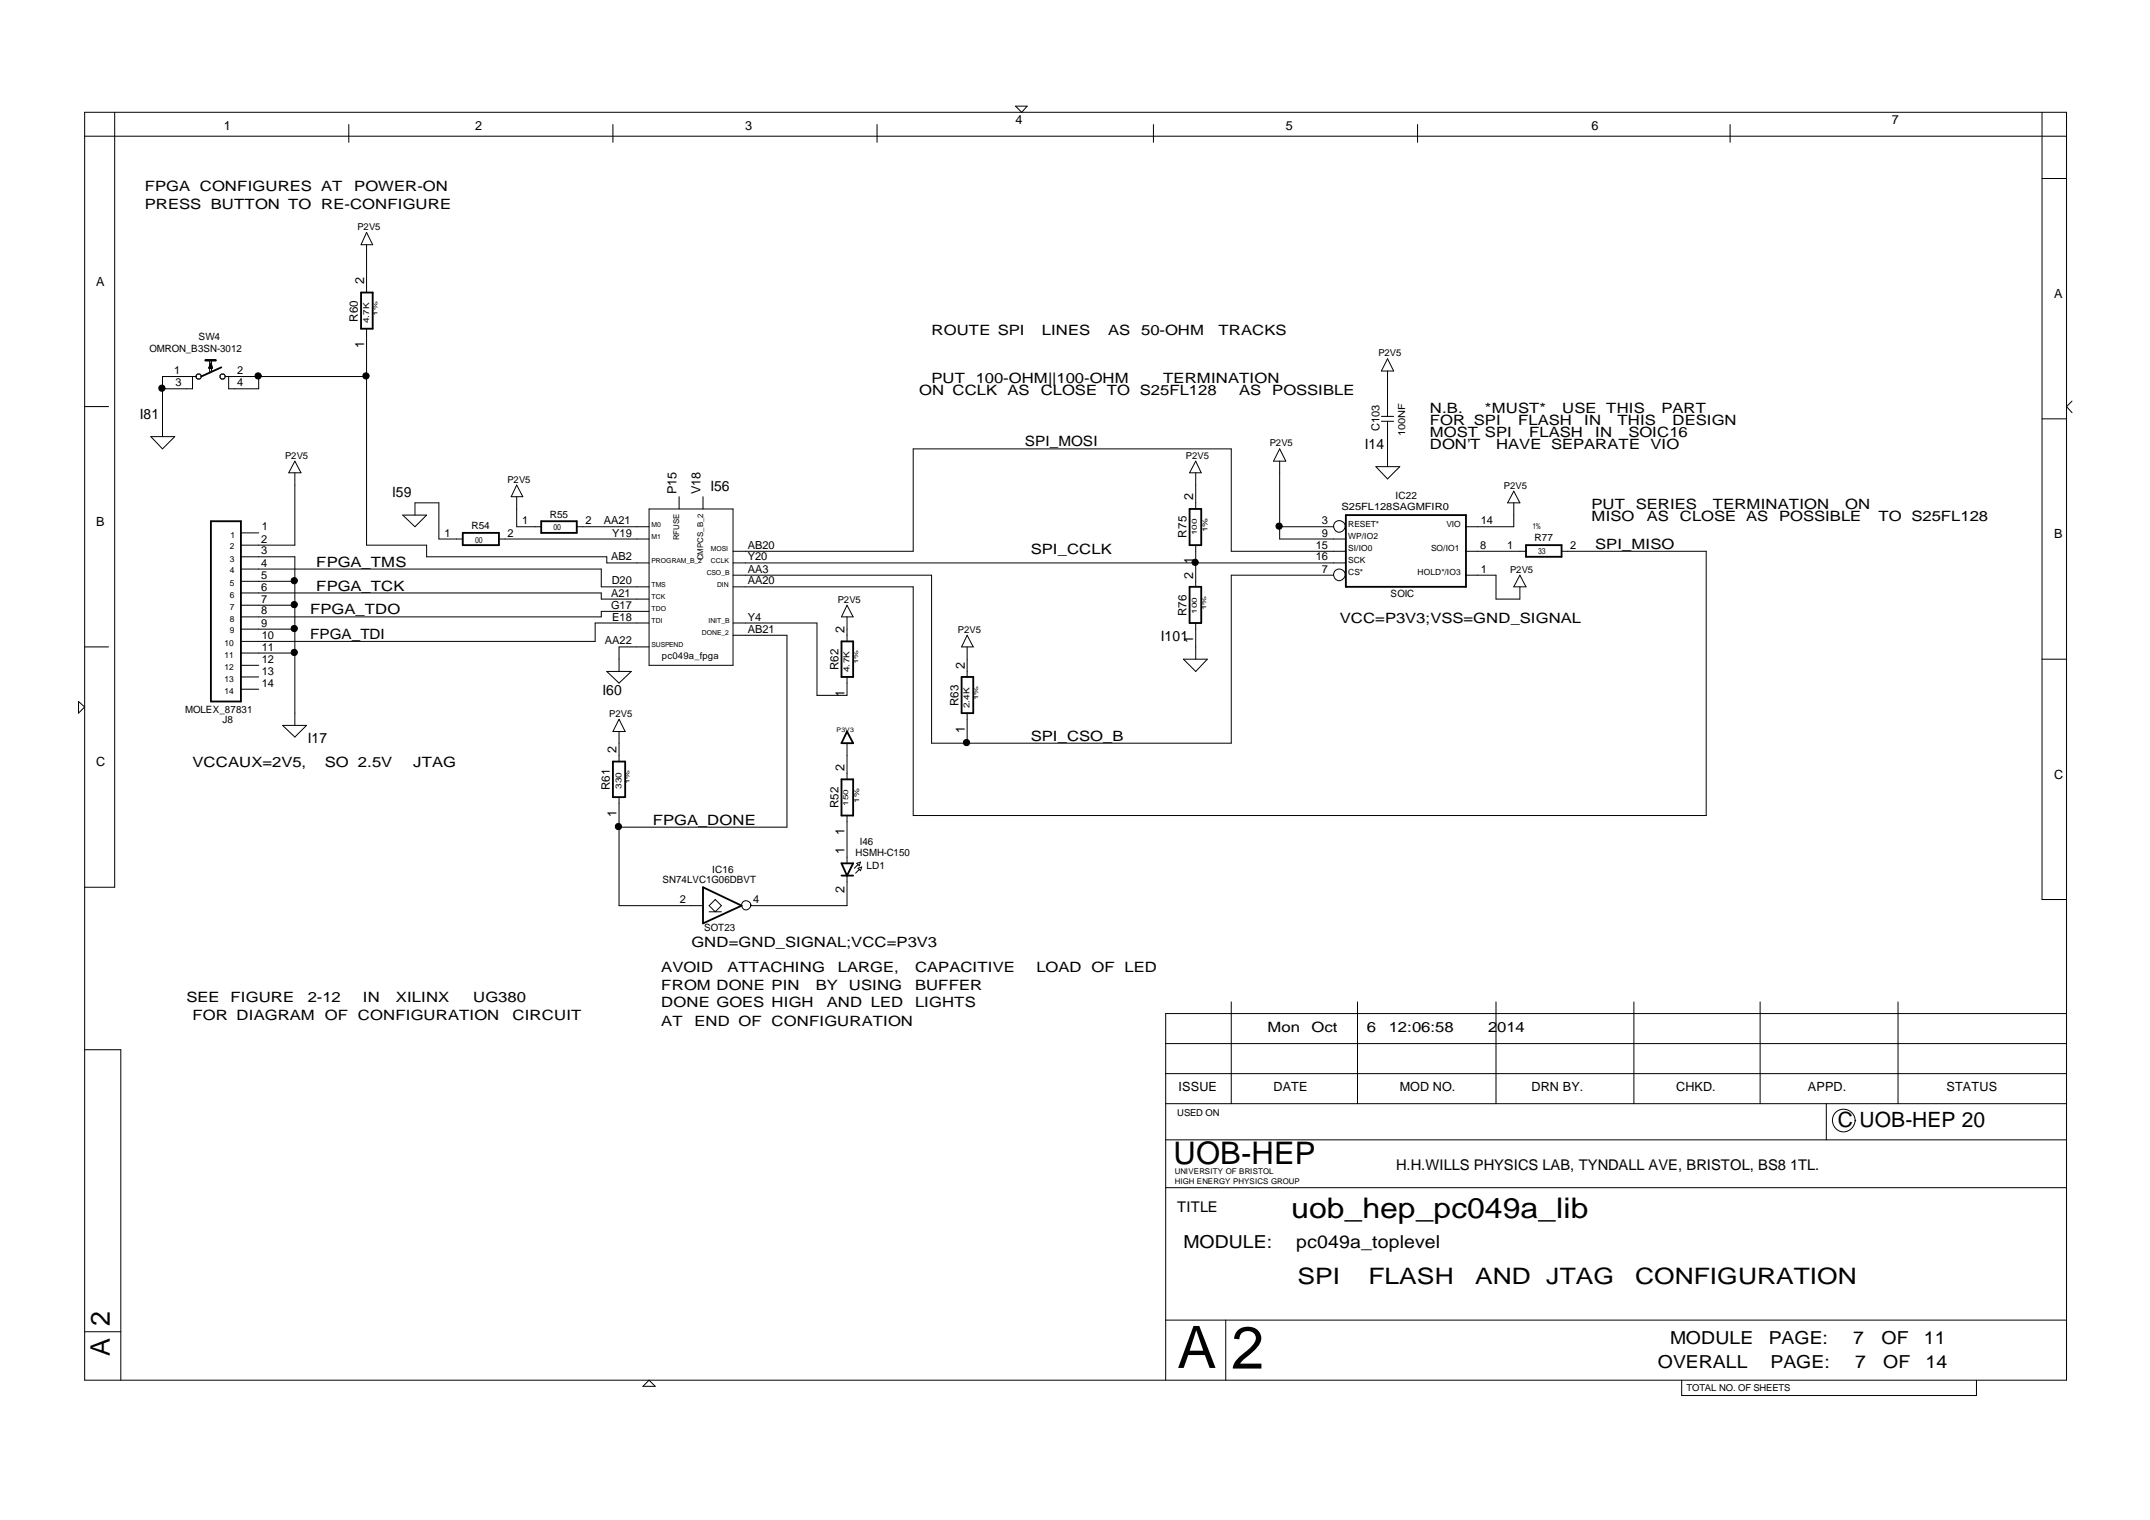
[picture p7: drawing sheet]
<svg xmlns="http://www.w3.org/2000/svg" width="297mm" height="210mm" viewBox="0 0 297 210" stroke-linecap="round" stroke-linejoin="round" font-family="sans-serif">
<g fill="none" stroke="#000" stroke-width=".25">
<path d="M28.4 49.8h1.4M28.4 49.7h1.4M29.1 50.2l.2 .6h-.4zM29.1 50.2l.1 .6M29.1 50.2l-.1 .6M29.1 50.3v.5M30.6 50.7l-2.8 1.3M49.9 40.4h1.6v5h-1.6zM29.1 72h4.2v24.9h-4.2zM63.9 73.6h5v1.7h-5zM74.8 72h4.9v1.6h-4.9zM164.4 70.3h1.6v5h-1.6z"/>
<path d="M185.9 71.1h16.6v9.9h-16.6zM210.8 75.3h4.9v1.6h-4.9zM116.3 88.6h1.6v4.9h-1.6zM132.9 93.5h1.6v5h-1.6zM164.4 81h1.6v5h-1.6zM84.7 105.2h1.7v4.9h-1.7zM116.3 119.2h1.6l-.9 1.7zM116.3 107.6h1.6v5h-1.6zM117 101l.9 1.6h-1.6zM97.1 122.5l5.4 2.6-5.4 2.4zM116.3 120.9h1.6"/>
</g>
<g fill="none" stroke="#000" stroke-width=".14">
<path d="M11.7 15.5h273.8v175.1h-273.8zM11.7 18.8h273.8M15.8 15.5v107h-4.1M48.2 17.2v2.5M84.7 17.2v2.5M121.2 17.2v2.5M140.3 14.7h1.6l-.7 .8zM159.4 17.2v2.5M195.8 17.2v2.5M239 17.2v2.5M282.1 15.5v108.7h3.4M50.6 33.8v6.6"/>
<path d="M50.6 32.1l.9 1.7h-1.6zM282.1 24.7h3.4M11.7 56.1h3.3M26.6 52v1.7h-4.2M27.1 52h-4.7v8.3M27.8 52v-.2l-.2-.1h-.3l-.2 .1v.4l.2 .1h.3l.2-.2M29 49.8v1.7M29.1 50.3v.5M29.2 49.8v1.5M31.6 52v1.7h4.1v-1.7M50.6 52h-19.5v-.2l-.2-.1h-.3l-.2 .1v.4l.2 .1h.3l.2-.2M50.6 45.4v29.9h8.3v1.6h24.9v.8h5.9"/>
<path d="M190.9 58.2h1.6M190.9 57.5h1.6M191.7 51.2v6.3M191.7 58.2v6.2M191.7 49.5l.8 1.7h-1.6zM282.1 57.8h3.4M286.3 55.4l-.8 .7 .8 .9M20.8 60.3h3.3l-1.7 1.7zM33.3 78.6h49.8v2.4h6.6M33.3 76.9h7.4v23.3M33.3 73.6h2.4M40.7 63.7l.9 1.6h-1.7z"/>
<path d="M40.7 65.3v10h-7.4M55.6 71.1h3.3l-1.6 1.6zM57.3 71.1v-1.7h3.3v5h3.3M68.9 74.4h20.8M71.4 68.6v4.1h3.4M71.4 67l.8 1.6h-1.6zM79.7 72.7h10M89.7 70.3h11.6v21.6h-11.6zM93.8 68.6v1.7M97.1 68.6v1.7M101.3 76.1h24.9v-14.1h43.9v14.1h15.8M101.3 77.7h84.6"/>
<path d="M101.3 79.4h27.4v23.2h41.4v-23.2h14.1M165.2 63.7l.8 1.6h-1.6zM165.2 65.3v5M165.2 75.3v5.7M176.8 62l.8 1.7h-1.7zM176.8 63.7v10.7h9.1M176.8 72.7h7.4M185.9 72.7a.8 .8 0 0 1-1.1 .7 .8 .8 0 0 1-.3-1.2 .8 .8 0 0 1 1.3 .2l.1 .3M185.9 79.3a.8 .8 0 0 1-1.1 .8 .8 .8 0 0 1-.3-1.3 .8 .8 0 0 1 1.3 .2l.1 .4M190.1 64.4h3.3l-1.7 1.7zM202.5 76.1h8.3M202.5 79.4h4.2v3.3h3.3v-1.7"/>
<path d="M209.1 69.4v3.3h-6.6M209.1 67.8l.9 1.6h-1.7zM210 79.4l.8 1.6h-1.7zM215.7 76.1h20v36.5h-109.5v-31.6h-24.9M10.8 96.9l.9 .7-.9 .9zM11.7 89.3h3.3M33.3 95.2h2.4M33.3 93.5h2.4M33.3 91.9h2.4M33.3 90.2h7.4M33.3 86.9h7.4M33.3 83.6h7.4"/>
<path d="M33.3 81.9h49.8v.8h6.6M33.3 80.3h7.4M83.8 92.7h3.4l-1.7 1.6zM85.5 99.3l.9 1.7h-1.7zM89.7 89.3h-4.2v3.4M89.7 86h-7.5v2.6h-48.9M89.7 84.4h-6.6v.8h-49.8M101.3 86h11.6v10h4.1v-2.5M101.3 87.7h7.4v26.5h-23.2M117 83.6l.9 1.6h-1.6zM117 85.2v3.4M133.6 87.7l.9 1.6h-1.6z"/>
<path d="M133.6 89.3v4.2M133.6 98.5v4.1M163.5 91h3.3l-1.6 1.7zM165.2 86v5M282.1 91h3.4M39 100.2h3.3l-1.6 1.6zM85.5 101v4.2M85.5 110.1v15h11.6M117 102.6v5M117 112.6v6.6M118.4 119.2l.5-.1-.2 .5zM118.5 119.9l.6-.2-.2 .5z"/>
<path d="M118.5 119.4l-.5 .5M98 125.1l.8-.9 .9 .9-.9 .8zM98 125.9h1.7M117 120.9v4.2h-13.2l-.1-.1a.63 .63 0 0 0-.8-.6 .63 .63 0 0 0-.3 1 .63 .63 0 0 0 1.1-.2v-.2M118.7 120.1l-.5 .5M170.1 138.4v14M187.5 138.4v14M206.7 138.4v14M225.7 138.4v14M243.2 138.4v14M262.2 138.4v14M285.5 140h-124.5v50.6"/>
<path d="M11.7 145h5v45.6M161 148.3h124.5M161 144.1h124.5M161 157.4h124.5M161 152.4h124.5M252.3 152.4v5M256.3 154.7a1.56 1.56 0 0 1-2.2 1.5 1.56 1.56 0 0 1-.4-2.6 1.56 1.56 0 0 1 2.5 .6l.2 .6M161 164h124.5M11.7 183.9h5M88.8 191.4l.9-.8 .8 .8zM161 182.3h124.5M169.3 182.3v8.3"/>
<path d="M232.3 190.6v2.1h40.8v-2.1"/>
<circle cx="22.4" cy="53.6" r=".43"/>
<circle cx="35.7" cy="51.9" r=".43"/>
<circle cx="50.6" cy="51.9" r=".43"/>
<circle cx="165.1" cy="77.7" r=".43"/>
<circle cx="176.7" cy="72.7" r=".43"/>
<circle cx="40.6" cy="86.8" r=".43"/>
<circle cx="40.6" cy="80.2" r=".43"/>
<circle cx="40.6" cy="90.1" r=".43"/>
<circle cx="40.6" cy="83.5" r=".43"/>
<circle cx="85.4" cy="114.1" r=".43"/>
<circle cx="133.5" cy="102.5" r=".43"/>
</g>
<g fill="#000">
<circle cx="22.4" cy="53.6" r=".43"/>
<circle cx="35.7" cy="51.9" r=".43"/>
<circle cx="50.6" cy="51.9" r=".43"/>
<circle cx="165.1" cy="77.7" r=".43"/>
<circle cx="176.7" cy="72.7" r=".43"/>
<circle cx="40.6" cy="86.8" r=".43"/>
<circle cx="40.6" cy="80.2" r=".43"/>
<circle cx="40.6" cy="90.1" r=".43"/>
<circle cx="40.6" cy="83.5" r=".43"/>
<circle cx="85.4" cy="114.1" r=".43"/>
<circle cx="133.5" cy="102.5" r=".43"/>
</g>
<text font-size="8.2" x="170.1" y="189">2</text>
<text font-size="8.1" x="162.7" y="188.9">A</text>
<text font-size="4.3" x="162.1" y="160.7">UOB-HEP</text>
<text font-size="3.9" x="178.4" y="168.2">uob_hep_pc049a_lib</text>
<g font-size="3.7">
<text x="15.2" y="183.1" transform="rotate(-90 15.2 183.1)">2</text>
<text x="15.2" y="187.3" transform="rotate(-90 15.2 187.3)">A</text>
</g>
<g font-size="3.1">
<text x="179.3" y="177.3">SPI</text>
<text x="189.1" y="177.3">FLASH</text>
<text x="203.8" y="177.3">AND JTAG</text>
<text x="225.9" y="177.3">CONFIGURATION</text>
</g>
<text font-size="2.9" x="253.9" y="155.6">C UOB-HEP 20</text>
<g font-size="2.5">
<text x="163.5" y="172.3">MODULE:</text>
<text x="179.1" y="172.3">pc049a_toplevel</text>
<text x="230.7" y="185.6">MODULE</text>
<text x="244.4" y="185.6">PAGE:</text>
<text x="256" y="185.6">7</text>
<text x="259.9" y="185.6">OF</text>
<text x="265.8" y="185.6">11</text>
<text x="229" y="188.9">OVERALL</text>
<text x="244.6" y="188.9">PAGE:</text>
<text x="256.3" y="188.9">7</text>
<text x="260.2" y="188.9">OF</text>
<text x="266" y="188.9">14</text>
</g>
<g font-size="2">
<text x="20" y="26.3">FPGA CONFIGURES AT</text>
<text x="20" y="28.8">PRESS BUTTON TO RE-CONFIGURE</text>
<text x="48.9" y="26.3">POWER-ON</text>
<text x="128.7" y="46.2">ROUTE SPI</text>
<text x="143.9" y="46.2">LINES</text>
<text x="153.1" y="46.2">AS</text>
<text x="157.7" y="46.2">50-OHM</text>
<text x="168.3" y="46.2">TRACKS</text>
<text x="128.7" y="52.8">PUT</text>
<text x="134.8" y="52.8">100-OHM||100-OHM</text>
<text x="160.7" y="52.8">TERMINATION</text>
<text x="19.3" y="57.8">I81</text>
<text x="127" y="54.5">ON CCLK</text>
<text x="139.2" y="54.5">AS</text>
<text x="143.8" y="54.5">CLOSE TO S25FL128</text>
<text x="171.2" y="54.5">AS</text>
<text x="175.8" y="54.5">POSSIBLE</text>
<text x="197.5" y="58.7">FOR SPI</text>
<text x="197.5" y="57">N.B.</text>
<text x="205.2" y="57">*MUST*</text>
<text x="209.7" y="58.7">FLASH</text>
<text x="215.8" y="57">USE THIS</text>
<text x="218.9" y="58.7">IN</text>
<text x="223.4" y="58.7">THIS</text>
<text x="229.5" y="57">PART</text>
<text x="231.1" y="58.7">DESIGN</text>
<text x="141.6" y="61.6">SPI_MOSI</text>
<text x="188.6" y="62">I14</text>
<text x="197.5" y="60.3">MOST SPI</text>
<text x="197.5" y="62">DON’T</text>
<text x="206.7" y="62">HAVE SEPARATE</text>
<text x="211.3" y="60.3">FLASH</text>
<text x="220.4" y="60.3">IN</text>
<text x="225" y="60.3">SOIC16</text>
<text x="228" y="62">VIO</text>
<text x="54.2" y="68.6">I59</text>
<text x="98.1" y="67.8">I56</text>
<text x="219.9" y="70.3">PUT</text>
<text x="219.9" y="72">MISO</text>
<text x="226" y="70.3">SERIES</text>
<text x="227.5" y="72">AS</text>
<text x="232.1" y="72">CLOSE AS</text>
<text x="236.7" y="70.3">TERMINATION</text>
<text x="245.8" y="72">POSSIBLE</text>
<text x="254.9" y="70.3">ON</text>
<text x="259.5" y="72">TO S25FL128</text>
<text x="142.4" y="76.6">SPI_CCLK</text>
<text x="220.4" y="75.8">SPI_MISO</text>
<text x="43.7" y="78.2">FPGA_TMS</text>
<text x="43.7" y="81.5">FPGA_TCK</text>
<text x="42.9" y="84.8">FPGA_TDO</text>
<text x="42.9" y="88.2">FPGA_TDI</text>
<text x="160.4" y="88.6">I101</text>
<text x="185.1" y="86">VCC=P3V3;VSS=GND_SIGNAL</text>
<text x="83.2" y="96">I60</text>
<text x="26.6" y="105.9">VCCAUX=2V5,</text>
<text x="42.5" y="102.6">I17</text>
<text x="44.9" y="105.9">SO 2.5V</text>
<text x="57.1" y="105.9">JTAG</text>
<text x="142.4" y="102.3">SPI_CSO_B</text>
<text x="90.2" y="113.9">FPGA_DONE</text>
<text x="95.5" y="130.8">GND=GND_SIGNAL;VCC=P3V3</text>
<text x="91.4" y="134.2">AVOID</text>
<text x="91.4" y="136.7">FROM DONE PIN</text>
<text x="100.5" y="134.2">ATTACHING</text>
<text x="112.7" y="136.7">BY</text>
<text x="115.8" y="134.2">LARGE,</text>
<text x="117.3" y="136.7">USING</text>
<text x="126.4" y="136.7">BUFFER</text>
<text x="126.4" y="134.2">CAPACITIVE</text>
<text x="143.2" y="134.2">LOAD</text>
<text x="150.8" y="134.2">OF</text>
<text x="155.4" y="134.2">LED</text>
<text x="25.8" y="138.4">SEE</text>
<text x="26.6" y="140.8">FOR DIAGRAM</text>
<text x="31.8" y="138.4">FIGURE</text>
<text x="42.5" y="138.4">2-12</text>
<text x="44.9" y="140.8">OF</text>
<text x="49.5" y="140.8">CONFIGURATION</text>
<text x="50.1" y="138.4">IN</text>
<text x="54.7" y="138.4">XILINX</text>
<text x="65.4" y="138.4">UG380</text>
<text x="70.8" y="140.8">CIRCUIT</text>
<text x="91.4" y="139.1">DONE GOES HIGH</text>
<text x="91.4" y="141.7">AT</text>
<text x="95.9" y="141.7">END OF</text>
<text x="106.6" y="141.7">CONFIGURATION</text>
<text x="114.2" y="139.1">AND LED</text>
<text x="126.4" y="139.1">LIGHTS</text>
<text x="175.1" y="142.5">Mon</text>
<text x="181.2" y="142.5">Oct</text>
<text x="188.8" y="142.5">6</text>
<text x="191.9" y="142.5">12:06:58</text>
<text x="205.6" y="142.5">2014</text>
<text x="192.9" y="161.6">H.H.WILLS PHYSICS LAB, TYNDALL AVE, BRISTOL, BS8 1TL.</text>
<text x="162.7" y="167.3">TITLE</text>
</g>
<g font-size="1.7">
<text x="30.9" y="18">1</text>
<text x="65.6" y="18">2</text>
<text x="103" y="18">3</text>
<text x="140.3" y="17.1">4</text>
<text x="177.6" y="18">5</text>
<text x="219.9" y="18">6</text>
<text x="261.4" y="17.1">7</text>
<text x="13.3" y="39.5">A</text>
<text x="50.3" y="39.2" transform="rotate(-90 50.3 39.2)">2</text>
<text x="283.8" y="41.2">A</text>
<text x="50.3" y="48.1" transform="rotate(-90 50.3 48.1)">1</text>
<text x="93.5" y="68.3" transform="rotate(-90 93.5 68.3)">P15</text>
<text x="96.8" y="68.3" transform="rotate(-90 96.8 68.3)">V18</text>
<text x="164.9" y="69.1" transform="rotate(-90 164.9 69.1)">2</text>
<text x="13.3" y="72.7">B</text>
<text x="283.8" y="74.3">B</text>
<text x="164.9" y="79.9" transform="rotate(-90 164.9 79.9)">2 1</text>
<text x="116.7" y="87.4" transform="rotate(-90 116.7 87.4)">2</text>
<text x="164.9" y="88.7" transform="rotate(-90 164.9 88.7)">1</text>
<text x="133.3" y="92.4" transform="rotate(-90 133.3 92.4)">2</text>
<text x="116.7" y="96.2" transform="rotate(-90 116.7 96.2)">1</text>
<text x="133.3" y="101.2" transform="rotate(-90 133.3 101.2)">1</text>
<text x="13.3" y="105.8">C</text>
<text x="85.2" y="104" transform="rotate(-90 85.2 104)">2</text>
<text x="116.7" y="106.4" transform="rotate(-90 116.7 106.4)">2</text>
<text x="283.8" y="107.5">C</text>
<text x="85.2" y="112.8" transform="rotate(-90 85.2 112.8)">1</text>
<text x="116.7" y="118" transform="rotate(-90 116.7 118)">1</text>
<text x="116.7" y="115.2" transform="rotate(-90 116.7 115.2)">1</text>
<text x="116.7" y="123.4" transform="rotate(-90 116.7 123.4)">2</text>
<text x="162.8" y="150.7">ISSUE</text>
<text x="175.9" y="150.7">DATE</text>
<text x="193.4" y="150.7">MOD NO.</text>
<text x="211.6" y="150.7">DRN BY.</text>
<text x="231.6" y="150.7">CHKD.</text>
<text x="249.8" y="150.7">APPD.</text>
<text x="268.9" y="150.7">STATUS</text>
</g>
<g font-size="1.6">
<text x="49.5" y="44.5" transform="rotate(-90 49.5 44.5)">R60</text>
<text x="163.9" y="74.3" transform="rotate(-90 163.9 74.3)">R75</text>
<text x="163.9" y="85.1" transform="rotate(-90 163.9 85.1)">R76</text>
<text x="115.8" y="92.6" transform="rotate(-90 115.8 92.6)">R62</text>
<text x="132.4" y="97.5" transform="rotate(-90 132.4 97.5)">R63</text>
<text x="84.3" y="109.1" transform="rotate(-90 84.3 109.1)">R61</text>
<text x="115.8" y="111.6" transform="rotate(-90 115.8 111.6)">R52</text>
</g>
<g font-size="1.5">
<text x="24.1" y="51.7">1</text>
<text x="24.2" y="53.4">3</text>
<text x="32.8" y="51.7">2</text>
<text x="32.8" y="53.4">4</text>
<text x="190.6" y="59.5" transform="rotate(-90 190.6 59.5)">C103</text>
<text x="36.1" y="74.9">2</text>
<text x="36.1" y="76.6">3</text>
<text x="36.2" y="73.2">1</text>
<text x="61.4" y="74.1">1</text>
<text x="70.1" y="74.1">2</text>
<text x="72.1" y="72.4">1</text>
<text x="80.9" y="72.4">2</text>
<text x="83.4" y="72.4">AA21</text>
<text x="84.4" y="77.4">AB2</text>
<text x="84.6" y="74.1">Y19</text>
<text x="103.3" y="77.4">Y20</text>
<text x="103.3" y="75.8">AB20</text>
<text x="181.8" y="77.4">16</text>
<text x="181.8" y="75.8">15</text>
<text x="182.6" y="72.4">3</text>
<text x="182.6" y="74.1">9</text>
<text x="204.5" y="75.8">8</text>
<text x="204.6" y="72.4">14</text>
<text x="208.2" y="75.8">1</text>
<text x="216.9" y="75.8">2</text>
<text x="36.1" y="78.2">4</text>
<text x="36.1" y="79.9">5</text>
<text x="36.1" y="81.5">6</text>
<text x="36.1" y="83.2">7</text>
<text x="84.4" y="82.4">A21</text>
<text x="84.5" y="80.7">D20</text>
<text x="103.3" y="80.7">AA20</text>
<text x="103.3" y="79.1">AA3</text>
<text x="182.6" y="79.1">7</text>
<text x="204.6" y="79.1">1</text>
<text x="36.1" y="86.5">9</text>
<text x="36.1" y="84.8">8</text>
<text x="36.2" y="88.2">10</text>
<text x="36.2" y="89.8">11</text>
<text x="83.6" y="89">AA22</text>
<text x="84.4" y="84.1">G17</text>
<text x="84.6" y="85.7">E18</text>
<text x="103.3" y="85.7">Y4</text>
<text x="103.3" y="87.4">AB21</text>
<text x="36.2" y="91.5">12</text>
<text x="36.2" y="93.1">13</text>
<text x="36.2" y="94.8">14</text>
<text x="93.9" y="124.7">2</text>
<text x="104.1" y="124.7">4</text>
</g>
<g font-size="1.4">
<text x="27.4" y="47">SW4</text>
<text x="20.7" y="48.6">OMRON_B3SN-3012</text>
<text x="76" y="71.5">R55</text>
<text x="185.3" y="70.5">S25FL128SAGMFIR0</text>
<text x="192.8" y="68.9">IC22</text>
<text x="65.1" y="73.1">R54</text>
<text x="212" y="74.8">R77</text>
<text x="192.1" y="82.4">SOIC</text>
<text x="25.6" y="98.4">MOLEX_87831</text>
<text x="30.7" y="99.8">J8</text>
<text x="118.2" y="118.2">HSMH-C150</text>
<text x="118.8" y="116.7">I46</text>
<text x="119.7" y="120">LD1</text>
<text x="91.5" y="121.9">SN74LVC1G06DBVT</text>
<text x="98.4" y="120.5">IC16</text>
<text x="97.3" y="128.5">SOT23</text>
</g>
<g font-size="1.3">
<text x="49.4" y="31.8">P2V5</text>
<text x="190.4" y="49.2">P2V5</text>
<text x="39.4" y="63.3">P2V5</text>
<text x="163.8" y="63.3">P2V5</text>
<text x="175.4" y="61.6">P2V5</text>
<text x="194.2" y="60.2" transform="rotate(-90 194.2 60.2)">100NF</text>
<text x="70.1" y="66.6">P2V5</text>
<text x="207.8" y="67.5">P2V5</text>
<text x="115.8" y="83.2">P2V5</text>
<text x="208.6" y="79.1">P2V5</text>
<text x="132.3" y="87.4">P2V5</text>
<text x="91.5" y="91">pc049a_fpga</text>
<text x="84.2" y="99">P2V5</text>
<text x="162.7" y="154.1">USED ON</text>
<text x="233" y="192.1">TOTAL NO. OF SHEETS</text>
</g>
<g font-size="1.2">
<text x="51" y="44.6" transform="rotate(-90 51 44.6)">4.7K</text>
<text x="31.8" y="75.9">2</text>
<text x="31.8" y="77.6">3</text>
<text x="31.8" y="74.3">1</text>
<text x="65.6" y="74.9">00</text>
<text x="76.5" y="73.2">00</text>
<text x="186.3" y="77.7">SCK</text>
<text x="186.3" y="72.7">RESET*</text>
<text x="186.3" y="76.1">SI/IO0</text>
<text x="186.3" y="74.4">WP/IO2</text>
<text x="197.7" y="76.1">SO/IO1</text>
<text x="199.8" y="72.7">VIO</text>
<text x="211.8" y="73.1">1%</text>
<text x="212.5" y="76.6">33</text>
<text x="31.8" y="82.6">6</text>
<text x="31.8" y="80.9">5</text>
<text x="31.8" y="79.2">4</text>
<text x="186.3" y="79.4">CS*</text>
<text x="195.8" y="79.4">HOLD*/IO3</text>
<text x="31" y="89.2">10</text>
<text x="31.8" y="84.2">7</text>
<text x="31.8" y="85.9">8</text>
<text x="31.8" y="87.5">9</text>
<text x="31" y="90.9">11</text>
<text x="31" y="92.5">12</text>
<text x="31" y="95.8">14</text>
<text x="31" y="94.2">13</text>
<text x="117.4" y="92.8" transform="rotate(-90 117.4 92.8)">4.7K</text>
<text x="134" y="97.8" transform="rotate(-90 134 97.8)">2.4K</text>
<text x="85.9" y="108.9" transform="rotate(-90 85.9 108.9)">330</text>
</g>
<g font-size="1.1">
<text x="93.8" y="74.6" transform="rotate(-90 93.8 74.6)">RFUSE</text>
<text x="97.1" y="77.4" transform="rotate(-90 97.1 77.4)">CMPCS_B_2</text>
<text x="162.3" y="162.1">UNIVERSITY OF BRISTOL</text>
<text x="162.3" y="163.5">HIGH ENERGY PHYSICS GROUP</text>
</g>
<g font-size="1">
<text x="165.4" y="73.9" transform="rotate(-90 165.4 73.9)">100</text>
<text x="166.8" y="73.5" transform="rotate(-90 166.8 73.5)">1%</text>
<text x="165.4" y="84.8" transform="rotate(-90 165.4 84.8)">100</text>
<text x="117.2" y="111.3" transform="rotate(-90 117.2 111.3)">150</text>
<text x="118.7" y="110.8" transform="rotate(-90 118.7 110.8)">1%</text>
</g>
<g font-size=".9">
<text x="90" y="74.4">M1</text>
<text x="90" y="72.7">M0</text>
<text x="90" y="77.7">PROGRAM_B_2</text>
<text x="98.2" y="77.7">CCLK</text>
<text x="98.2" y="76.1">MOSI</text>
<text x="90" y="81">TMS</text>
<text x="90" y="82.7">TCK</text>
<text x="97.6" y="79.4">CSO_B</text>
<text x="99.1" y="81">DIN</text>
<text x="90" y="84.4">TDO</text>
<text x="90" y="86">TDI</text>
<text x="90" y="89.3">SUSPEND</text>
<text x="97" y="87.7">DONE_2</text>
<text x="97.9" y="86">INIT_B</text>
<text x="115.6" y="101">P3V3</text>
</g>
<g font-size=".8">
<text x="52.2" y="43.6" transform="rotate(-90 52.2 43.6)">1%</text>
<text x="166.6" y="84.3" transform="rotate(-90 166.6 84.3)">1%</text>
<text x="118.5" y="91.7" transform="rotate(-90 118.5 91.7)">1%</text>
<text x="135.1" y="96.7" transform="rotate(-90 135.1 96.7)">1%</text>
<text x="87" y="108.3" transform="rotate(-90 87 108.3)">1%</text>
</g>
</svg>
